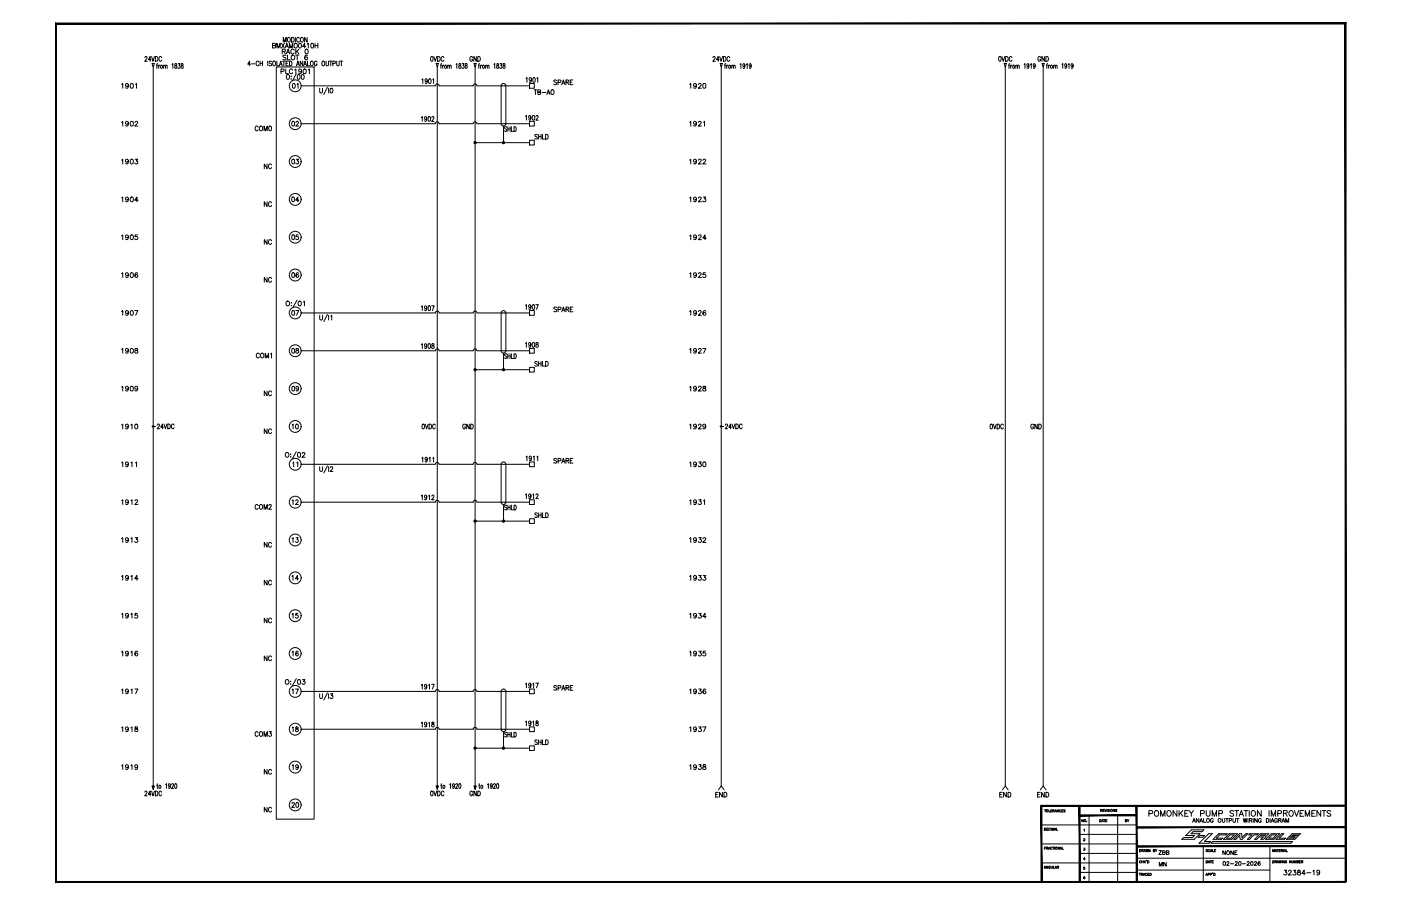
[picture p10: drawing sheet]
<svg xmlns="http://www.w3.org/2000/svg" width="432mm" height="279mm" viewBox="0 0 432 279" stroke-linecap="round" stroke-linejoin="round" font-family="sans-serif">
<g fill="none" stroke="#000" stroke-width=".31">
<path d="M44.7 17.8l.2-.4 .4 .3-.7 1.2h.8M46.5 18.4h-.8l.6-1v1.5M46.7 17.4l.5 1.5 .4-1.5M46.8 19.6h.8l-.4 1.1zM47.9 17.4a.73 .73 0 0 1 .8 .8 .73 .73 0 0 1-.8 .7zM48.6 19.6l-.3 .3v1.2M49.8 17.8a.43 .43 0 0 0-.5-.4 .43 .43 0 0 0-.3 .6v.3a.43 .43 0 0 0 .3 .6 .43 .43 0 0 0 .5-.3M53 19.9l.3-.3v1.5M54 19.7l-.1 .3a.77 .77 0 0 1 .5 1 .44 .44 0 0 1-.6-.3 .44 .44 0 0 1 .5-.5l.1-.5zM54.9 19.6h.6l-.3 .6a.41 .41 0 0 1 .3 .6 .41 .41 0 0 1-.7 0M55.9 19.7l-.1 .3a.77 .77 0 0 1 .6 1 .44 .44 0 0 1-.6-.3 .44 .44 0 0 1 .5-.5l.1-.5zM77.2 19.8h-.8l.5-.9v1.4"/>
<path d="M77.5 19.7h1M79.8 19.2a.43 .43 0 0 0-.6-.3 .43 .43 0 0 0-.3 .5v.3a.43 .43 0 0 0 .3 .6 .43 .43 0 0 0 .6-.3M80.2 18.9v1.4M80.2 19.5h.7M80.9 18.9v1.4M82.5 18.9v1.4M83.7 19l-.3-.1-.5 .1 .1 .3 .7 .6-.3 .4-.5-.2M84 14h.8v-.5l-.8-.2v1.5l.8-.1 .1-.4-.3-.3M84.3 18.9h.1a.69 .69 0 0 1 .5 .7 .69 .69 0 0 1-.6 .6l-.3-.5zM85.3 18.9v1.4h.7M85.3 14.8v-1.5l.5 1.5 .5-1.5v1.5M86.3 19.8h.5"/>
<path d="M86.8 13.3l.9 1.5M87 15.9l.8-.1 .1-.5-.9-.1v1.4M87.1 18.9h.8M87.3 13v-1.5l.5 1.5 .4-1.5v1.5M87.5 18.9v1.4M87.5 15.9l.5 .7M87.7 13.3l-.9 1.5M87.9 14.8l.5-1.5 .5 1.5M88.1 14.3h.6M88.1 17.2l-.3-.2-.6 .2 .1 .4 .8 .4-.3 .5-.6-.2M88.2 19.5h.4M88.2 16.6l.6-1.4 .5 1.4"/>
<path d="M88.5 16.1h.7M88.6 17v1.5h.9M88.8 11.6l.1-.1a.7 .7 0 0 1 .6 .8 .7 .7 0 0 1-.7 .6l-.2-.5zM88.9 18.9h-.7v1.4h.7M89.2 14.8v-1.5l.5 1.5 .5-1.5v1.5M89.2 18.9a.72 .72 0 0 1 .8 .7 .72 .72 0 0 1-.8 .7zM89.9 11.5a.73 .73 0 0 1 .8 .8 .73 .73 0 0 1-.8 .7zM90.7 15.5a.53 .53 0 0 0-.6-.3 .53 .53 0 0 0-.5 .5 .6 .6 0 0 0 .2 .8 .6 .6 0 0 0 .8-.1l.1-.1M90.9 13.4l.1-.1a.7 .7 0 0 1 .7 .8 .7 .7 0 0 1-.8 .6l-.3-.4zM91 11.5v1.5M91.1 17h1M91.2 15.2v1.4"/>
<path d="M91.5 15.8l.6 .8M91.5 19.8h.6M91.6 17v1.5M92.1 15.2l-.9 .9M92.2 13.4a.72 .72 0 0 1 .8 .6 .72 .72 0 0 1-.5 .8l-.4-.3zM92.3 11.9a.43 .43 0 0 0-.6-.4 .43 .43 0 0 0-.3 .6v.3a.43 .43 0 0 0 .3 .6 .43 .43 0 0 0 .6-.3M92.8 11.6l.1-.1a.7 .7 0 0 1 .6 .8 .7 .7 0 0 1-.7 .6l-.2-.5zM93.3 18.9v1.4l-.8-1.4v1.4M93.8 19.8h.5M94.2 15.3a.66 .66 0 0 1 .8 .6 .66 .66 0 0 1-.8 .7l-.2-.6zM94.2 14.3h-.9l.6-1v1.5M94.7 11.5v1.5l-.8-1.5v1.5"/>
<path d="M94.7 13.6l.3-.3v1.5M94.7 17.2v-.1a.64 .64 0 0 0-.9 .6 .64 .64 0 0 0 .9 .6 .46 .46 0 0 0-.2-.7 .46 .46 0 0 0-.6 .4M94.8 18.9v1.4h.6M95.8 19l.2-.1a.69 .69 0 0 1 .6 .7 .69 .69 0 0 1-.7 .6l-.2-.5zM95.9 13.4a.72 .72 0 0 1 .9 .6 .72 .72 0 0 1-.5 .8l-.5-.3zM97.1 13.3v1.5M97.1 14h.9M97.7 19.2a.43 .43 0 0 0-.5-.3 .43 .43 0 0 0-.3 .5v.3a.43 .43 0 0 0 .4 .6 .43 .43 0 0 0 .4-.6h-.3M98 13.3v1.5M99.3 19l.2-.1a.69 .69 0 0 1 .6 .7 .69 .69 0 0 1-.7 .6l-.2-.5zM100.5 18.9v1.2l.3 .2 .4-.2 .1-1.2M101.6 18.9h.7"/>
<path d="M101.9 18.9v1.4M102.6 19.6l.7-.1v-.5l-.7-.1v1.4M103.8 18.9v1.2l.3 .2 .4-.2v-1.2M104.8 18.9h.8M105.2 18.9v1.4M132.9 17.5a.72 .72 0 0 1 .7 .6 .72 .72 0 0 1-.5 .8l-.3-.3zM133.7 17.4l.5 1.5 .4-1.5M134.4 19.6h.7l-.3 1.1zM134.9 17.4a.73 .73 0 0 1 .8 .8 .73 .73 0 0 1-.8 .7zM136.1 19.6l-.2 .3v1.2M136.8 17.8a.43 .43 0 0 0-.5-.4 .43 .43 0 0 0-.3 .6v.3a.44 .44 0 0 0 .3 .6 .44 .44 0 0 0 .5-.3M140.6 19.9l.2-.3v1.5"/>
<path d="M141.5 19.7l-.1 .3a.74 .74 0 0 1 .6 1 .48 .48 0 0 1-.7-.4 .48 .48 0 0 1 .7-.5v-.4zM142.5 19.6h.5l-.3 .6a.41 .41 0 0 1 .4 .6 .41 .41 0 0 1-.7 0M152.2 19.9l.3-.3v1.5M153.2 19.7l-.1 .3a.74 .74 0 0 1 .5 1 .44 .44 0 0 1-.6-.3 .44 .44 0 0 1 .5-.5l.1-.5zM154.1 19.6h.6l-.3 .6a.41 .41 0 0 1 .3 .6 .41 .41 0 0 1-.7 0M155.1 19.7v.4a.49 .49 0 0 1 .6 .4 .49 .49 0 0 1-.4 .6 .53 .53 0 0 1-.3-.6 .53 .53 0 0 1 .6-.4v-.4zM219.8 17.8l.2-.4 .4 .3-.7 1.2h.8M221.6 18.4h-.8l.6-1v1.5M221.8 17.4l.5 1.5 .4-1.5M221.9 19.6h.8l-.4 1.1zM223 17.4a.73 .73 0 0 1 .8 .8 .73 .73 0 0 1-.8 .7zM223.7 19.6l-.3 .3v1.2"/>
<path d="M224.9 17.8a.43 .43 0 0 0-.5-.4 .43 .43 0 0 0-.3 .6v.3a.44 .44 0 0 0 .3 .6 .44 .44 0 0 0 .5-.3M228.1 19.9l.2-.3v1.5M230.1 19.9l.2-.3v1.5M315.7 19.9l.2-.3v1.5M327.3 19.9l.3-.3v1.5M329.3 19.9l.2-.3v1.5M41.6 37.8l.3-.4 .5 .3-.9 1.2h1M47.2 20.7v221.7M48.2 20.1h.4M48.9 20.1v1M49.3 20.1l-.4 .4M50.4 20.4l.3-.3 .2 .1 .1 .9"/>
<path d="M50.4 20.1v1M51 20.4l.2-.3 .3 .1v.9M85.2 20.7h11.6v231.9h-11.6zM86.1 20.3l.5-1.4 .4 1.4M86.6 22h.8l.2-.5-.4-.2h-.6v1.4M88.1 21.3v1.4h.8M90.2 21.6a.53 .53 0 0 0-.6-.3 .53 .53 0 0 0-.4 .5 .6 .6 0 0 0 .2 .8 .6 .6 0 0 0 .7-.1l.1-.1M90.8 21.5l.4-.2v1.4M91.3 22.7l-1.1 2.2M91.4 20.3l.4-1.4 .5 1.4M92.8 38.2l41.4-.1a.58 .58 0 0 1 .6-.5 .58 .58 0 0 1 .5 .6l10.5-.1a.58 .58 0 0 1 .6-.5 .58 .58 0 0 1 .6 .5l16.2 .1M92.8 26.5h41.4"/>
<path d="M92.9 21.8a.46 .46 0 0 1-.6 .4 .46 .46 0 0 1-.2-.7 .46 .46 0 0 1 .8 0l-.2 1.2-.6-.2M93.6 20.3l.4-1.4 .5 1.4M93.6 21.4a.66 .66 0 0 1 .8 .6 .66 .66 0 0 1-.8 .7l-.2-.6zM95 21.5l.4-.2v1.4M98.5 27.2v1.1l.4 .4 .4-.2 .1-1.3M100.9 26.9l-1.1 2.3M101.3 27.2v1.5M101.9 27.3a.72 .72 0 0 1 .8 .5 .72 .72 0 0 1-.5 .9l-.4-.3zM129.9 36.3l.3-.3v1.4M130 24.6l.3-.3v1.5M131.5 36.4l-.1 .4a.4 .4 0 0 1-.6-.4 .4 .4 0 0 1 .7-.2v.9l-.3 .3-.3-.2M131.7 24.8l-.2 .3a.38 .38 0 0 1-.5-.4 .38 .38 0 0 1 .6-.2l-.1 1.2-.5-.2"/>
<path d="M132.1 36h.1a.82 .82 0 0 1 .5 .7 .82 .82 0 0 1-.5 .7l-.3-.6zM132.2 24.4l.2-.1a.82 .82 0 0 1 .5 .7 .82 .82 0 0 1-.5 .8l-.3-.7zM133.1 36.3l.2-.3 .5 .3-.8 1.1h.8M133.4 24.6l.2-.3v1.5M134.2 26.5a.58 .58 0 0 1 .6-.6 .58 .58 0 0 1 .5 .6M134.8 20.7v221.7M135.3 26.5h10.5M135.7 20.1h.4M136.4 20.1v1M136.8 20.1l-.4 .4M138 20.4l.2-.3 .3 .1v.9M138 20.1v1"/>
<path d="M138.5 20.4l.3-.3 .2 .1 .1 .9M145.8 26.5a.58 .58 0 0 1 .6-.6 .58 .58 0 0 1 .6 .6M146.4 20.7v221.7M147 26.5h16.2M154.5 26.5a.73 .73 0 0 1 .7-.8 .73 .73 0 0 1 .7 .8M154.5 26.5v11.6a.73 .73 0 0 0 .7 .8 .73 .73 0 0 0 .7-.8v-11.6M155.2 38.9v5.1M156.2 39.3a.35 .35 0 0 0-.6-.2 .35 .35 0 0 0 .1 .6l.3 .1a.37 .37 0 0 1 .1 .6 .37 .37 0 0 1-.6-.1M156.5 39.1v1.4M156.5 39.8h.7M157.2 39.1v1.4M157.6 39.1v1.4h.6"/>
<path d="M158.4 39.1a.73 .73 0 0 1 .7 .7 .73 .73 0 0 1-.7 .7zM162 35.9l.2-.3v1.5M162.1 24.2l.3-.3v1.5M163.2 37.4h1.5v1.5h-1.5zM163.6 36.1l-.1 .3a.39 .39 0 0 1-.6-.4 .39 .39 0 0 1 .7-.2l-.1 1.2-.5-.2M163.8 24.4l-.2 .4a.39 .39 0 0 1-.5-.2 .39 .39 0 0 1 .1-.5 .39 .39 0 0 1 .5 0l-.1 1.2-.5-.1M164.2 35.7l.2-.1a.82 .82 0 0 1 .4 .7 .82 .82 0 0 1-.4 .8l-.4-.7zM164.4 24a.72 .72 0 0 1 .7 .6 .72 .72 0 0 1-.5 .8l-.3-.3zM165.2 36v-.3a.39 .39 0 0 1 .6 .1 .39 .39 0 0 1-.1 .6l-.6 .7h.8M165.5 24.2l.2-.3v1.5M171.6 24.9l-.3-.2-.6 .2 .1 .3 .8 .5-.3 .4-.6-.2M172 25.4h.8v-.6l-.8-.1v1.4"/>
<path d="M173.1 26.1l.5-1.4 .5 1.4M173.3 25.6h.6M174.4 25.4l.8-.1 .1-.5-.9-.1v1.4M174.9 25.4l.4 .7M175.7 25.4h.6M176.6 24.7h-.9v1.4h.9M212.6 26l.3-.2v1.4M212.6 37.7l.3-.3v1.5M222.3 20.7v221.7M223.3 20.1h.3M224 20.1v1M224.4 20.1l-.4 .4"/>
<path d="M225.5 20.4l.3-.3 .2 .1 .1 .9M225.5 20.1v1M226.1 20.4l.2-.3 .2 .1 .1 .9M229.6 20.1l-.2 .4a.39 .39 0 0 1-.5-.4 .39 .39 0 0 1 .5-.4l.1 1.1-.2 .3-.3-.2M231.5 20.1l-.1 .4a.39 .39 0 0 1-.5-.4 .39 .39 0 0 1 .5-.4l.1 1.1-.3 .3-.3-.2M309.8 20.7v221.7M317.1 20.1l-.1 .4a.39 .39 0 0 1-.5-.4 .39 .39 0 0 1 .5-.4l.1 1.1-.3 .3-.3-.2M321.5 20.7v221.7M325.3 20.4l.2-.3 .3 .1v.9M328.8 20.1l-.2 .4a.37 .37 0 0 1-.5-.4 .37 .37 0 0 1 .6-.3l-.1 1.2-.4-.1M330.7 20.1l-.1 .4a.37 .37 0 0 1-.5-.4 .37 .37 0 0 1 .6-.3l-.1 1.2-.5-.1M41.7 49.1h.7l-.4 .5a.48 .48 0 0 1 .4 .8 .48 .48 0 0 1-.9-.1"/>
<path d="M146.4 44h16.8M163.2 43.3h1.5v1.4h-1.5zM165.6 41.6l-.3-.2-.5 .2 .2 .4 .5 .3a.41 .41 0 0 1-.1 .6 .41 .41 0 0 1-.6-.2M166 41.4v1.5M166 42.1h.8M166.8 41.4v1.5M167.2 41.4v1.5h.7M168.2 41.4a.73 .73 0 0 1 .8 .8 .73 .73 0 0 1-.8 .7zM212.6 49.4l.3-.3v1.5M42.4 72.4h-.7l-.1 .7a.51 .51 0 0 1 .8-.1 .51 .51 0 0 1-.1 .8 .51 .51 0 0 1-.8-.2M42.6 61.7h-1.1l.7-.9v1.4M212.6 61l.3-.2v1.4"/>
<path d="M212.6 72.7l.3-.3v1.5M41.5 95.8h1l-.7 1.4M42.4 84.3v-.1a.67 .67 0 0 0-.8 .6 .67 .67 0 0 0 .7 .7 .45 .45 0 0 0 0-.8 .45 .45 0 0 0-.7 .4M91.5 92.6l-1.2 2.2M92.1 92.9a.66 .66 0 0 1 .8 .7 .66 .66 0 0 1-.8 .6l-.2-.5zM92.8 96.5h41.4M93.5 93.1l.3-.2v1.4M98.5 97.2v1.1l.4 .4 .5-.2v-1.3M100.9 97l-1.1 2.2M101.3 97.2v1.5M101.9 97.5l.3-.3v1.5M129.9 94.6l.3-.3v1.5"/>
<path d="M131.5 94.8l-.1 .4a.4 .4 0 0 1-.6-.5 .4 .4 0 0 1 .7-.2v1l-.3 .3-.3-.2M132.1 94.4l.1-.1a.82 .82 0 0 1 .5 .7 .82 .82 0 0 1-.5 .8l-.3-.6zM133 94.3h.8l-.5 1.5M134.2 96.5a.58 .58 0 0 1 .6-.6 .58 .58 0 0 1 .5 .6M135.3 96.5h10.5M145.8 96.5a.58 .58 0 0 1 .6-.6 .58 .58 0 0 1 .6 .6M147 96.5h16.2M154.5 96.5a.73 .73 0 0 1 .7-.7 .73 .73 0 0 1 .7 .7M154.5 96.5v11.7a.73 .73 0 0 0 .7 .7 .73 .73 0 0 0 .7-.7v-11.7M162 94.2l.2-.2v1.4M163.2 95.8h1.5v1.4h-1.5zM163.6 94.4l-.1 .4a.39 .39 0 0 1-.6-.4 .39 .39 0 0 1 .7-.2l-.1 1.1-.5-.1"/>
<path d="M164.2 94h.2a.82 .82 0 0 1 .4 .7 .82 .82 0 0 1-.4 .7l-.4-.6zM165.1 94h.8l-.5 1.4M212.6 84.4l.3-.3v1.5M212.6 96.1l.3-.3v1.4M41.7 107.5v.4a.59 .59 0 0 1 .6 .2 .59 .59 0 0 1 .1 .7h-.7a.59 .59 0 0 1 0-.7 .59 .59 0 0 1 .7-.2v-.4zM92.8 108.2h41.4a.58 .58 0 0 1 .6-.6 .58 .58 0 0 1 .5 .6h10.5a.58 .58 0 0 1 .6-.6 .58 .58 0 0 1 .6 .6h16.2M129.9 106.3l.3-.3v1.5M131.5 106.5l-.1 .3a.39 .39 0 0 1-.5-.1 .39 .39 0 0 1 .1-.5 .39 .39 0 0 1 .5 0v1l-.3 .3-.3-.3M132.1 106.1l.1-.1a.82 .82 0 0 1 .5 .7 .82 .82 0 0 1-.5 .8l-.2-.3zM133.1 106.1v.2a.78 .78 0 0 1 .6 1.1 .47 .47 0 0 1-.7-.3 .47 .47 0 0 1 .6-.6l.1-.4zM146.4 114h16.8M155.2 108.9v5.1"/>
<path d="M156.2 109.3l-.2-.2-.5 .2 .7 .8-.2 .5-.5-.2M156.5 109.1v1.5M156.5 109.8h.7M157.2 109.1v1.5M157.6 109.1v1.5h.6M158.4 109.1a.73 .73 0 0 1 .7 .7 .73 .73 0 0 1-.7 .8zM162 105.9l.2-.3v1.5M163.2 107.5h1.5v1.4h-1.5zM163.2 113.3h1.5v1.4h-1.5zM163.6 106.1a.37 .37 0 0 1-.5 .3 .37 .37 0 0 1-.1-.6 .37 .37 0 0 1 .6 0l-.1 1.2-.5-.1M164.2 105.7a.72 .72 0 0 1 .7 .6 .72 .72 0 0 1-.4 .8l-.4-.3zM165.2 105.7v.4a.53 .53 0 0 1 .7 .3 .53 .53 0 0 1-.3 .7 .46 .46 0 0 1-.5-.5 .46 .46 0 0 1 .6-.4l.1-.5z"/>
<path d="M165.6 111.7l-.3-.2-.5 .2 .2 .3 .6 .4-.1 .5-.7-.2M166 111.5v1.4M166 112.2h.8M166.8 111.5v1.4M167.2 111.5v1.4h.7M168.2 111.5a.73 .73 0 0 1 .8 .7 .73 .73 0 0 1-.8 .7zM212.6 107.7l.3-.2v1.4M212.6 119.4l.3-.3v1.5M37.5 131.1l.3-.3v1.5M48 131.5l-.6-.2-.5 .2 .1 .2 .5-.1M48.5 131.1v-.2a.35 .35 0 0 1 .5-.1 .35 .35 0 0 1 .1 .5l-.7 .9h.8M50.4 131.7h-.9l.6-.9v1.4"/>
<path d="M50.5 130.8l.5 1.4 .4-1.4M51.7 130.8a.73 .73 0 0 1 .8 .7 .73 .73 0 0 1-.8 .7zM53.7 131.1a.44 .44 0 0 0-.6-.3 .44 .44 0 0 0-.3 .5v.4a.44 .44 0 0 0 .3 .5 .44 .44 0 0 0 .6-.3M91.3 139.3l-1.2 2.2M91.9 139.6a.72 .72 0 0 1 .9 .5 .72 .72 0 0 1-.6 .9l-.4-.3zM93.1 139.9l.3-.4 .6 .3-.9 1.2h.9M130.2 130.9l.2-.1a.82 .82 0 0 1 .4 .7 .82 .82 0 0 1-.4 .8l-.3-.7zM131.1 130.8l.4 1.5 .5-1.5M132.2 130.8a.73 .73 0 0 1 .8 .7 .73 .73 0 0 1-.8 .8zM134.2 131.1a.43 .43 0 0 0-.6-.3 .43 .43 0 0 0-.2 .6v.3a.43 .43 0 0 0 .2 .6 .43 .43 0 0 0 .6-.4M212.6 131.1l.3-.3v1.5M223.1 131.5l-.6-.2-.6 .2 .2 .2 .5-.1"/>
<path d="M223.6 131.1v-.2a.35 .35 0 0 1 .5-.1 .35 .35 0 0 1 .1 .5l-.7 .9h.8M225.4 131.7h-.8l.6-.9v1.4M225.6 130.8l.5 1.4 .4-1.4M226.8 130.8a.73 .73 0 0 1 .8 .7 .73 .73 0 0 1-.8 .7zM228.7 131.1a.43 .43 0 0 0-.5-.3 .43 .43 0 0 0-.3 .5v.4a.43 .43 0 0 0 .3 .5 .43 .43 0 0 0 .5-.3M305.3 130.9a.72 .72 0 0 1 .8 .5 .72 .72 0 0 1-.5 .9l-.4-.3zM306.2 130.8l.4 1.5 .4-1.5M307.3 130.8a.73 .73 0 0 1 .8 .7 .73 .73 0 0 1-.8 .8zM309.3 131.1a.44 .44 0 0 0-.6-.3 .44 .44 0 0 0-.3 .6v.3a.44 .44 0 0 0 .3 .6 .44 .44 0 0 0 .6-.4M37.5 142.7l.3-.2v1.4M37.5 154.4l.3-.3v1.5M92.8 143.2h41.4a.58 .58 0 0 1 .6-.6 .58 .58 0 0 1 .5 .6h10.5a.58 .58 0 0 1 .6-.6 .58 .58 0 0 1 .6 .6h16.2"/>
<path d="M92.8 154.9h41.4a.58 .58 0 0 1 .6-.6 .58 .58 0 0 1 .5 .6h10.5a.58 .58 0 0 1 .6-.6 .58 .58 0 0 1 .6 .6h16.2M98.5 143.9v1.1l.4 .4 .5-.2v-1.3M100.9 143.7l-1.1 2.2M101.3 143.9v1.5M101.8 144.3l.1-.3 .4-.1 .3 .4-.9 1.1h.9M129.9 153l.3-.3v1.4M130 141.3l.3-.3v1.5M131.5 153.2l-.1 .3a.4 .4 0 0 1-.6-.4 .4 .4 0 0 1 .7-.2v1l-.3 .2-.3-.2M131.7 141.5l-.2 .3a.38 .38 0 0 1-.5-.4 .38 .38 0 0 1 .6-.2l-.1 1.2-.5-.1M132.1 153l.3-.3v1.4M132.2 141.3l.3-.3v1.5M133.1 153l.2-.3 .5 .3-.8 1.1h.8"/>
<path d="M133.4 141.3l.2-.3v1.5M154.7 142.7l.8-.2 .4 .7v11.7a.73 .73 0 0 1-.7 .7 .73 .73 0 0 1-.7-.7v-11.7zM155.2 155.6v5.1M156.2 156a.35 .35 0 0 0-.6-.2 .35 .35 0 0 0 .1 .6l.3 .1a.37 .37 0 0 1 .1 .6 .37 .37 0 0 1-.6-.1M156.5 155.8v1.4M156.5 156.5h.7M157.2 155.8v1.4M157.6 155.8v1.4h.6M158.4 155.8a.73 .73 0 0 1 .7 .7 .73 .73 0 0 1-.7 .7zM162 152.6l.2-.3v1.5M162.1 140.9l.3-.3v1.5M163.2 142.5h1.5v1.4h-1.5z"/>
<path d="M163.2 154.1h1.5v1.5h-1.5zM163.2 160h1.5v1.4h-1.5zM163.6 152.8l-.1 .4a.39 .39 0 0 1-.6-.5 .39 .39 0 0 1 .7-.2l-.1 1.2-.5-.1M163.8 141.1l-.2 .4a.39 .39 0 0 1-.5-.2 .39 .39 0 0 1 .1-.5 .39 .39 0 0 1 .5 .1l-.1 1.1-.5-.1M164.2 152.6l.3-.3v1.5M164.4 140.9l.2-.3v1.5M165.2 152.7v-.2a.39 .39 0 0 1 .6 0 .39 .39 0 0 1-.1 .6l-.6 .7h.8M165.5 140.9l.2-.3v1.5M165.6 158.4l-.3-.2-.5 .2 .2 .3 .5 .3a.41 .41 0 0 1-.1 .6 .41 .41 0 0 1-.6-.2M166 158.2v1.4M166 158.8h.8M166.8 158.2v1.4"/>
<path d="M167.2 158.2v1.4h.7M168.2 158.2a.73 .73 0 0 1 .8 .7 .73 .73 0 0 1-.8 .7zM212.6 142.7l.3-.2v1.4M212.6 154.4l.3-.3v1.5M37.5 166.1l.3-.3v1.5M37.5 177.8l.3-.3v1.4M146.4 160.7h16.8M212.6 166.1l.3-.3v1.5M212.6 177.8l.3-.3v1.4M37.5 189.4l.3-.2v1.4M212.6 189.4l.3-.2v1.4M37.5 201.1l.3-.3v1.5"/>
<path d="M37.5 212.8l.3-.3v1.4M89.6 210.1h.1M91.3 209.3l-1.2 2.2M91.9 209.6a.66 .66 0 0 1 .8 .7 .66 .66 0 0 1-.8 .7l-.2-.6zM92.8 213.2h41.4a.58 .58 0 0 1 .6-.6 .58 .58 0 0 1 .5 .6h10.5a.58 .58 0 0 1 .6-.6 .58 .58 0 0 1 .6 .6h16.2M93.2 209.6h.8l-.4 .5a.49 .49 0 0 1 .4 .5 .49 .49 0 0 1-.4 .5 .49 .49 0 0 1-.5-.4M98.5 213.9v1.1l.4 .4 .5-.2v-1.3M100.9 213.7l-1.1 2.2M101.3 213.9v1.5M101.9 213.9h.7l-.4 .6a.46 .46 0 0 1 .3 .7 .46 .46 0 0 1-.8-.1M129.9 211.3l.3-.3v1.5M131.5 211.5l-.1 .4a.4 .4 0 0 1-.6-.5 .4 .4 0 0 1 .7-.2v1l-.3 .3-.3-.2"/>
<path d="M132.1 211.3l.3-.3v1.5M133 211h.8l-.5 1.5M154.7 212.7l.8-.2 .4 .7v11.7a.73 .73 0 0 1-.7 .7 .73 .73 0 0 1-.7-.7v-11.7zM162 210.9l.2-.2v1.4M163.2 212.5h1.5v1.4h-1.5zM163.6 211.2l-.1 .3a.39 .39 0 0 1-.6-.4 .39 .39 0 0 1 .7-.2l-.1 1.2-.5-.2M164.2 210.9l.3-.2v1.4M165.1 210.7h.8l-.5 1.4M212.6 201.1l.3-.3v1.5M212.6 212.8l.3-.3v1.4M37.5 224.4l.3-.2v1.4M37.5 236.1l.3-.3v1.5"/>
<path d="M92.8 224.9h41.4a.58 .58 0 0 1 .6-.6 .58 .58 0 0 1 .5 .6h10.5a.58 .58 0 0 1 .6-.6 .58 .58 0 0 1 .6 .6h16.2M129.9 223l.3-.3v1.5M131.5 223.2l-.1 .3a.39 .39 0 0 1-.5-.1 .39 .39 0 0 1 .1-.5 .39 .39 0 0 1 .5 0v1l-.3 .3-.3-.2M132.1 223l.3-.3v1.5M133.1 222.8v.2a.78 .78 0 0 1 .6 1.1 .47 .47 0 0 1-.7-.3 .47 .47 0 0 1 .6-.5l.1-.5zM146.4 230.7h16.8M155.2 225.6v5.1M156.2 226l-.2-.2-.5 .2 .7 .9-.2 .4-.5-.2M156.5 225.8v1.5M156.5 226.5h.7M157.2 225.8v1.5M157.6 225.8v1.5h.6"/>
<path d="M158.4 225.8a.73 .73 0 0 1 .7 .8 .73 .73 0 0 1-.7 .7zM162 222.6l.2-.3v1.5M163.2 224.2h1.5v1.4h-1.5zM163.2 230h1.5v1.5h-1.5zM163.6 222.8a.37 .37 0 0 1-.4 .4 .37 .37 0 0 1-.3-.4l.3-.5a.81 .81 0 0 1 .5 .8 .81 .81 0 0 1-.5 .7l-.2-.2M164.2 222.6l.3-.3v1.5M165.2 222.4v.4a.53 .53 0 0 1 .7 .4 .53 .53 0 0 1-.3 .6 .46 .46 0 0 1-.5-.5 .46 .46 0 0 1 .6-.4l.1-.5zM165.6 228.4l-.3-.2-.5 .2 .2 .3 .6 .4-.1 .5-.7-.2M166 228.2v1.4M166 228.9h.8M166.8 228.2v1.4M167.2 228.2v1.4h.7"/>
<path d="M168.2 228.2a.73 .73 0 0 1 .8 .7 .73 .73 0 0 1-.8 .7zM212.6 224.4l.3-.2v1.4M212.6 236.1l.3-.3v1.5M44.7 244.3l.2-.3 .4 .2-.7 1.2h.8M46.5 244.9h-.8l.6-.9v1.4M46.7 244l.5 1.4 .4-1.4M46.8 242.4h.8l-.4 1.1zM47 242.5h.4l-.2 .6zM47.9 244a.73 .73 0 0 1 .8 .7 .73 .73 0 0 1-.8 .7zM48.3 242.2h.4M48.5 241.7v1.2l.2 .2M49.8 244.3a.43 .43 0 0 0-.5-.3 .43 .43 0 0 0-.3 .5v.4a.43 .43 0 0 0 .3 .5 .43 .43 0 0 0 .5-.3"/>
<path d="M51.1 241.9l.2-.2v1.4M52.5 242.2l-.1 .3a.39 .39 0 0 1-.5-.4 .39 .39 0 0 1 .5-.4 .73 .73 0 0 1 .3 .8 .73 .73 0 0 1-.7 .6l-.1-.2M52.9 242l.1-.2a.32 .32 0 0 1 .4 0 .32 .32 0 0 1 0 .4l-.5 .9h.6M54 241.7h.1a.88 .88 0 0 1 0 1.4l-.3-.6zM132.9 244h.1a.82 .82 0 0 1 .5 .7 .82 .82 0 0 1-.5 .7l-.3-.6zM133.7 244l.5 1.4 .4-1.4M134.4 242.4h.7l-.3 1.1zM134.6 242.5h.3l-.1 .6zM134.9 244a.73 .73 0 0 1 .8 .7 .73 .73 0 0 1-.8 .7zM135.9 242.2h.3M136 241.7v1.2l.3 .2M136.8 244.3a.44 .44 0 0 0-.5-.3 .44 .44 0 0 0-.3 .5v.4a.44 .44 0 0 0 .3 .5 .44 .44 0 0 0 .5-.3"/>
<path d="M138.6 241.9l.3-.2v1.4M140.1 242.2l-.2 .3a.36 .36 0 0 1-.5-.4 .36 .36 0 0 1 .6-.2l-.1 1.2-.4-.2M140.4 242l.1-.2a.32 .32 0 0 1 .5 0 .32 .32 0 0 1 0 .4l-.6 .9h.7M141.5 241.7h.2a.88 .88 0 0 1 0 1.4l-.3-.6zM151.7 242.2l-.1 .3a.39 .39 0 0 1-.5-.4 .39 .39 0 0 1 .5-.4 .74 .74 0 0 1 .3 .8 .74 .74 0 0 1-.7 .6v-.2M152.1 242l.1-.2a.32 .32 0 0 1 .4 0 .32 .32 0 0 1 .1 .4l-.6 .9h.7M153.2 241.7h.1a.86 .86 0 0 1 0 1.4l-.3-.6zM321 254.4h29.3M321.9 255.4l.4 .1-.1 .5-.3 .1zM321.9 249.7h.5M322.1 249.7v.7M322.6 255.7h.3"/>
<path d="M323 255.4h-.4v.7h.4M323.3 249.7v.7h.4M323.7 255.5a.29 .29 0 0 0-.4 0 .29 .29 0 0 0 0 .4 .29 .29 0 0 0 .4 0M323.9 250.1h.2M323.9 255.4v.7M324.2 256.1v-.7l.3 .7 .2-.7v.7M324.3 249.7h-.4v.7h.4M324.5 250.1l.5-.3-.5-.1v.7M324.7 250.1l.3 .3M324.9 256.1l.3-.7 .2 .7M325 255.8h.3M325.1 250.4l.3-.7 .2 .7"/>
<path d="M325.2 250.2h.3M325.6 255.4v.7h.4M326.3 249.7v.7l-.5-.7v.7M327 249.9a.29 .29 0 0 0-.4 0 .29 .29 0 0 0 0 .4 .29 .29 0 0 0 .4-.1M327.2 250.1h.3M327.7 249.7h-.5v.7h.5M328.3 249.8h-.5l.5 .4-.1 .2-.4-.1M332.7 257.3h17.6M333.9 252.7v.7l-.5-.7v.7M334 258.8l.3-.1-.4 .6h.5M334.1 255.8l.1-.1v.7M334.9 253.4h.1"/>
<path d="M335.7 251.5v20.5M338.9 252.7l.5 .2-.1 .5h-.4zM339.2 249.9h.4v-.2l-.4-.1v.7M339.4 249.9l.2 .4M339.5 253.4l.3-.7 .3 .7M339.6 253.2h.4M339.9 249.9h.2M340.1 252.7h.5M340.3 249.6h-.4v.7h.4M340.4 252.7v.7M340.4 249.6l.3 .7 .3-.7M340.8 253.1h.2"/>
<path d="M341.1 249.6v.7M341.2 252.7h-.4v.7h.4M341.8 249.7h-.4l.4 .4-.4 .1M342.1 249.6v.7M343.5 249.6v.7l-.4-.7v.7M344.2 249.7h-.4l.4 .4-.4 .1M344.5 251.5v20.5M354.1 250.9l1-.1 .1-.7-1.1-.1v1.7M355.9 250.2l.2-.1a.82 .82 0 0 1 1 .7 .82 .82 0 0 1-1 .8l-.3-.5zM357.7 251.7v-1.7l.7 1.7 .7-1.7v1.7M359.8 250.2l.2-.1a.82 .82 0 0 1 1 .7 .82 .82 0 0 1-1 .8l-.4-.5zM362.7 250v1.7l-1.2-1.7v1.7"/>
<path d="M363.4 250v1.7M363.8 250.7l.8 1M364.2 258.8l.6-.5h2.7l.7-.6h-2.8l1.8-1.8h3.9l-.6 .6h-2.8l-.6 .6h2.7l-1.7 1.7zM364.6 250l-1.2 1.2M365.2 250.8h.6M366.2 250h-1v1.7h1M366.5 250l.7 .8v.9M367.6 253.6l.4-1.2 .4 1.2M367.7 253.2h.6M367.8 250l-.6 .8M369.3 258.2l.6-.5h1.4l-.5 .5zM369.5 252.4v1.2l-.8-1.2v1.2"/>
<path d="M369.8 253.6l.4-1.2 .5 1.2M370 253.2h.5M370 250.9l1-.1 .1-.7-1.1-.1v1.7M371 252.4v1.2h.6M371.8 250v1.2l.5 .5 .6-.2 .1-1.5M373.6 251.7v-1.7l.7 1.7 .7-1.7v1.7M373.8 259.5h24.6l-.6 .5h-24.5zM373.9 258.8l1.7-1.7h2.6l-.4 .4h-1.9l-1 1h1.9l-.4 .3zM373.9 252.7a.43 .43 0 0 0-.5-.3 .43 .43 0 0 0-.3 .5v.2a.41 .41 0 0 0 .4 .5 .41 .41 0 0 0 .4-.5h-.3M375.6 250.9l1-.1 .1-.7-1.1-.1v1.7M376.7 252.4v.9l.3 .3 .4-.2 .1-1M377.1 258.8l1.7-1.7h2.6l-1.8 1.7z"/>
<path d="M377.8 252.4h.8M378.1 258.5l1-1h1.3l-1 1zM378.2 252.4v1.2M378.8 253h.7l.1-.5-.8-.1v1.2M380 252.4v.9l.3 .3 .4-.2 .1-1M380.2 250.2l-.4-.2-.7 .2 .1 .4 1 .6v.3l-.4 .2-.7-.2M380.3 258.8l1.7-1.7h.7l.1 1.2 1.2-1.2h.6l-1.8 1.7h-.6l-.1-1.1-1.2 1.1zM380.6 250h1.2M381.1 252.4h.7M381.2 250v1.7M381.5 252.4v1.2M381.9 251.7l.7-1.7 .7 1.7"/>
<path d="M382.2 251.2h.8M383.2 252.4l.3 1.2 .3-1.2 .2 1.2 .3-1.2M383.4 250h1.2M384 250v1.7M384.6 252.4v1.2M384.9 257.5l.4-.4h2.5l-.4 .4h-.9l-1.4 1.3h-.6l1.3-1.3zM385 250v1.7M385.1 253l.7-.1v-.4l-.7-.1v1.2M385.5 253l.4 .6M385.8 250.2l.2-.1a.82 .82 0 0 1 1 .7 .82 .82 0 0 1-1 .8l-.4-.5zM386.3 252.4v1.2M386.7 258.8l1.8-1.7h2.5l-1.6 1.7h-.8l.8-.7h-1.3l-.8 .7z"/>
<path d="M387.5 252.4v1.2l-.8-1.2v1.2M388.5 257.7l.2-.2h1.3l-.3 .2zM388.7 250v1.7l-1.2-1.7v1.7M388.7 252.7a.44 .44 0 0 0-.5-.3 .44 .44 0 0 0-.3 .5v.2a.42 .42 0 0 0 .4 .5 .42 .42 0 0 0 .4-.5h-.2M390.1 258.8l1.7-1.7h2.6l-1.8 1.7zM390.3 252.4h.4a.61 .61 0 0 1 .4 .6 .61 .61 0 0 1-.4 .6h-.4zM391.1 250v1.7M391.5 252.4v1.2M391.7 253.6l.5-1.2 .4 1.2M391.8 251.7v-1.7l.7 1.7 .6-1.7v1.7M391.9 253.2h.6M392.1 257.5h1.3l-1 1h-1.3z"/>
<path d="M393.3 258.8l1.7-1.7h.7l-1.4 1.4h1.9l-.4 .3zM393.7 252.7a.44 .44 0 0 0-.5-.3 .44 .44 0 0 0-.3 .5v.2a.42 .42 0 0 0 .4 .5 .42 .42 0 0 0 .4-.5h-.3M393.8 250.9l1-.1 .1-.7-1.1-.1v1.7M394.1 253l.7-.1v-.4l-.7-.1v1.2M394.5 253l.4 .6M395.1 253.6l.4-1.2 .5 1.2M395.3 253.2h.5M395.6 250.8l1-.1 .1-.6-1.1-.1v1.7M396.2 250.8l.5 .9M396.3 253.6v-1.2l.4 1.2 .5-1.2v1.2M396.5 258.8l.4-.3h1.9l.3-.4h-1.9l1-1h2.6l-.4 .4h-1.9l-.3 .2h2l-1.1 1.1zM397.4 250.2l.2-.1a.82 .82 0 0 1 1 .7 .82 .82 0 0 1-1 .8l-.3-.5z"/>
<path d="M398.9 250l.7 1.7 .7-1.7M400.7 250.8h.7M401.8 250h-1.1v1.7h1.1M402.3 251.7v-1.7l.6 1.7 .7-1.7v1.7M404.3 250.8h.7M405.4 250h-1.1v1.7h1.1M407.1 250v1.7l-1.2-1.7v1.7M407.5 250h1.2M408.1 250v1.7M410.2 250.2l-.5-.2-.7 .2 .2 .4 1 .6v.3l-.5 .2-.7-.2M321 266.1h29.3M321 260.3h29.3"/>
<path d="M321.8 267.8l.3-.7 .2 .7M321.9 261.6h.3M321.9 267.6h.3M322.3 261.2h-.4v.7M322.5 261.6l.5-.2-.5-.2v.7M322.7 261.6l.3 .3M323 267.1v.7l-.5-.7v.7M323.1 261.9l.3-.7 .2 .7M323.2 261.7h.3M323.7 267.3a.3 .3 0 0 0-.4-.1 .3 .3 0 0 0 0 .5 .3 .3 0 0 0 .4-.1l-.2-.1M323.9 267.1l.2 .7 .3-.2v-.5M324.3 261.4a.29 .29 0 0 0-.5 0 .29 .29 0 0 0 0 .4 .29 .29 0 0 0 .5 0"/>
<path d="M324.4 261.2h.5M324.6 261.2v.7M324.7 267.1v.7h.4M325 261.2v.7M325.1 267.8l.3-.7 .3 .7M325.2 267.6h.4M325.8 267.4h.5v-.2l-.5-.1v.7M326.1 267.4l.2 .4M326.5 261.2v.7l-.4-.7v.7M326.7 261.9l.2-.7 .3 .7M326.8 261.7h.3M327.4 261.2v.7h.4"/>
<path d="M332.7 263.2h17.6M332.7 269h17.6M334 261.5h.4l-.2 .3 .2 .2-.2 .2-.3-.1M334.4 270.4h-.1a.31 .31 0 0 0-.4 .3 .31 .31 0 0 0 .5 .2l-.1-.3-.3 .2M350.3 272h.1M350.3 268.3h41.1M350.3 264.7h64.6M351.1 269.3h.5M351.2 262l.4 .1-.1 .5-.3 .1zM351.3 269.3v.7M351.7 265.6a.3 .3 0 0 0-.5 0 .3 .3 0 0 0 0 .4 .3 .3 0 0 0 .4 0h.1M351.7 269.6l.5-.2-.5-.1v.7"/>
<path d="M351.9 262.3l.5-.2-.5-.1v.7M351.9 265.7h.5M351.9 265.4v.7M352 269.6l.2 .4M352.1 262.3l.3 .4M352.3 270l.3-.7 .3 .7M352.4 265.4v.7M352.4 269.8h.4M352.5 262.7l.3-.7 .2 .7M352.6 262.4h.3M352.6 265.4v.7M352.8 265.7l.3 .4"/>
<path d="M353.1 265.4l-.5 .5M353.1 262l.2 .7 .2-.7 .2 .7 .1-.7M353.4 265.3l-.1 .2M353.5 269.5a.3 .3 0 0 0-.4 0 .3 .3 0 0 0 0 .4 .3 .3 0 0 0 .4 0v-.1M353.7 265.4l.4 .1-.1 .6h-.3zM353.7 269.6h.3M354.2 269.3h-.5v.7h.5M354.4 269.3a.39 .39 0 0 1 .4 .2 .39 .39 0 0 1 0 .4l-.4 .1zM354.5 262v.7l-.5-.7v.7M369.5 260l3-2.9h1.1l-2.4 2.4h2l-.6 .5zM370.9 261v11M371.6 270l.3-.7 .3 .7"/>
<path d="M371.7 265.4l.4 .1v.6h-.4zM371.7 269.8h.4M372.2 262.1h-.5l.5 .5h-.5M372.3 266.1l.3-.7 .3 .7M372.3 269.7l.4-.1 .1-.2-.5-.1v.7M372.4 265.9h.4M372.9 262.1a.29 .29 0 0 0-.5 0 .29 .29 0 0 0 0 .4 .29 .29 0 0 0 .5 0M372.9 265.4h.5M373 262.7l.3-.7 .2 .7M373 269.7l.4-.1 .1-.2-.5-.1v.7M373.1 262.4h.3M373.2 265.4v.7"/>
<path d="M373.6 265.7h.2M373.7 262v.7h.4M373.8 269.2l-.1 .2M374 265.4h-.4v.7h.4M374.1 269.3l.4 .2-.1 .5h-.3zM374.3 262.3h.2M374.7 262h-.4v.7h.4M377.1 265.8a.54 .54 0 0 1 .6 .5 .54 .54 0 0 1-.6 .5l-.2-.4zM377.7 262.4v1.2l-.8-1.2v1.2M378.1 266l.2-.3 .5 .2-.7 1h.7M379.2 266.4h1M380.1 262.4v1.2l-.8-1.2v1.2"/>
<path d="M380.6 262.9h.4M380.7 266l.2-.3 .4 .2-.7 1h.8M381.3 262.4h-.7v1.2h.7M381.9 265.8a.54 .54 0 0 1 .6 .5 .54 .54 0 0 1-.6 .5l-.2-.4zM382.9 266.4h1M384.4 266l.2-.3 .4 .2-.7 1h.8M386.6 266l.2-.3 .5 .2-.8 1h.8M388.4 265.9l-.1-.1a.53 .53 0 0 0-.6 .5 .53 .53 0 0 0 .6 .5 .37 .37 0 0 0 0-.6 .37 .37 0 0 0-.6 .3M391.4 261v11M392.3 265.4l.4 .1-.1 .6h-.3zM392.3 262.7v-.7l.2 .7 .3-.7v.7M393 265.7l.4-.2-.4-.1v.7"/>
<path d="M393 262.7l.2-.7 .3 .7M393.1 262.4h.3M393.2 265.7l.2 .4M393.6 266.1l.2-.7 .3 .7M393.6 262h.4M393.8 262v.7M394.2 265.4l.2 .7 .1-.7 .2 .7 .2-.7M394.2 262.3h.3M394.7 262h-.5v.7h.5M394.8 262.3h.4l.1-.3h-.5v.7M395.1 265.4v.7M395.1 262.3l.2 .4"/>
<path d="M395.5 262v.7M395.7 262.7l.3-.7 .3 .7M395.8 265.4v.7l-.4-.7v.7M395.8 262.4h.4M396.4 262v.7h.4M396.6 265.6a.29 .29 0 0 0-.5 0 .29 .29 0 0 0 0 .4 .29 .29 0 0 0 .5 0l-.2-.2M398 265.4v.7l-.5-.7v.7M398.2 265.4l.2 .7 .3-.1v-.6M399 266.1v-.7l.2 .7 .3-.7v.7M399.8 265.7h.4v-.2l-.4-.1v.7h.4l-.1-.4M400.5 265.7h.2M400.9 265.4h-.4v.7"/>
<path d="M401.1 265.7h.4l.1-.2-.5-.1v.7M401.3 265.7l.3 .4M406.7 268.9a.46 .46 0 0 1-.6 .3 .46 .46 0 0 1-.2-.7 .46 .46 0 0 1 .8 .1l-.2 1.1-.6-.1"/>
<circle cx="90.3" cy="17.6" r=".67"/>
<circle cx="49.8" cy="20.5" r=".44"/>
<circle cx="137.3" cy="20.5" r=".44"/>
<circle cx="224.9" cy="20.5" r=".44"/>
<circle cx="146.4" cy="44" r=".35"/>
<circle cx="146.4" cy="44" r=".12"/>
<circle cx="146.4" cy="44" r=".22"/>
<circle cx="155.2" cy="44" r=".35"/>
<circle cx="155.2" cy="44" r=".12"/>
<circle cx="155.2" cy="44" r=".22"/>
<circle cx="88.7" cy="93.5" r=".66"/>
<circle cx="146.4" cy="114" r=".35"/>
<circle cx="146.4" cy="114" r=".12"/>
<circle cx="146.4" cy="114" r=".22"/>
<circle cx="155.2" cy="114" r=".35"/>
<circle cx="155.2" cy="114" r=".12"/>
<circle cx="155.2" cy="114" r=".22"/>
<circle cx="88.5" cy="140.2" r=".67"/>
<circle cx="146.4" cy="160.7" r=".35"/>
<circle cx="146.4" cy="160.7" r=".12"/>
<circle cx="146.4" cy="160.7" r=".22"/>
<circle cx="155.2" cy="160.7" r=".35"/>
<circle cx="155.2" cy="160.7" r=".12"/>
<circle cx="155.2" cy="160.7" r=".22"/>
<circle cx="88.5" cy="210.2" r=".66"/>
<circle cx="146.4" cy="230.7" r=".35"/>
<circle cx="146.4" cy="230.7" r=".12"/>
<circle cx="146.4" cy="230.7" r=".22"/>
<circle cx="155.2" cy="230.7" r=".35"/>
<circle cx="155.2" cy="230.7" r=".12"/>
<circle cx="155.2" cy="230.7" r=".22"/>
<circle cx="49.3" cy="242.6" r=".43"/>
<circle cx="136.8" cy="242.6" r=".43"/>
<circle cx="322.8" cy="250" r=".32"/>
<circle cx="334.4" cy="253.1" r=".32"/>
<circle cx="342.6" cy="249.9" r=".32"/>
<circle cx="372.3" cy="253" r=".53"/>
<circle cx="375.9" cy="253" r=".53"/>
<circle cx="325.5" cy="261.5" r=".32"/>
<circle cx="378.5" cy="262.9" r=".54"/>
<circle cx="385.8" cy="266.2" r=".53"/>
</g>
<g fill="#000" stroke="#000" stroke-width=".31">
<path d="M17.1 7.1h397.8l-397.5 .3zM17.4 7.4h397.2l.3-.3z"/>
<path d="M414.9 7.1v264.9l-.3-264.6zM414.6 7.4v264.6h.3z"/>
<path d="M320.8 248.4h94.1l-93.8 .3zM321.1 248.7h93.8v-.3z"/>
<path d="M332.7 251.3h17.6l-17.6 .3zM332.7 251.6h17.6v-.3z"/>
<path d="M350.3 255h64.6l-64.6 .3zM350.3 255.3h64.6v-.3z"/>
<path d="M17.1 7.1l.3 264.7-.3 .3zM17.1 7.1l.3 264.7v-264.4z"/>
<path d="M320.8 248.5l.3 23.5h-.3zM320.8 248.5l.3 23.5v-23.5z"/>
<path d="M332.6 248.5l.3 23.5h-.3zM332.6 248.5l.3 23.5v-23.5z"/>
<path d="M350.2 248.5l.3 23.5h-.3zM350.2 248.5l.3 23.5v-23.5z"/>
<path d="M350.3 260.8h64.6l-64.6 .3zM350.3 261.1h64.6v-.3z"/>
<path d="M17.1 272.1l397.6-.3v.3zM17.4 271.8l-.3 .3 397.6-.3z"/>
</g>
<g font-size="4.9">
<text x="39.2" y="28.6">01</text>
<text x="89.3" y="28.6">01</text>
<text x="214.5" y="28.6">20</text>
<text x="39.5" y="157">12</text>
<text x="89.3" y="157">12</text>
<text x="214.5" y="157">31</text>
</g>
<g font-size="4.4">
<text x="143.9" y="20.1">GND</text>
<text x="306.9" y="20.1">0VDC</text>
<text x="318.9" y="20.1">GND</text>
<text x="163.7" y="30.3">TB-AO</text>
<text x="36.7" y="40.2">19</text>
<text x="77.6" y="41.6">COM0</text>
<text x="88.9" y="40.2">02</text>
<text x="214.5" y="40.2">21</text>
<text x="36.7" y="51.9">19</text>
<text x="80.4" y="53.3">NC</text>
<text x="88.9" y="51.9">03</text>
<text x="214.5" y="51.9">22</text>
<text x="36.7" y="63.5">19</text>
<text x="80.4" y="64.9">NC</text>
<text x="88.9" y="63.5">04</text>
<text x="214.5" y="63.5">23</text>
<text x="36.7" y="75.1">19</text>
<text x="80.4" y="76.6">NC</text>
<text x="88.9" y="75.1">05</text>
<text x="214.5" y="75.1">24</text>
<text x="36.7" y="86.8">19</text>
<text x="80.4" y="88.2">NC</text>
<text x="88.9" y="86.8">06</text>
<text x="214.5" y="86.8">25</text>
<text x="36.7" y="98.4">19</text>
<text x="88.9" y="98.4">07</text>
<text x="169.7" y="97.4">SPARE</text>
<text x="214.5" y="98.4">26</text>
<text x="36.7" y="110.1">19</text>
<text x="78" y="111.5">COM1</text>
<text x="88.9" y="110.1">08</text>
<text x="214.5" y="110.1">27</text>
<text x="36.7" y="121.7">19</text>
<text x="80.4" y="123.1">NC</text>
<text x="88.9" y="121.7">09</text>
<text x="214.5" y="121.7">28</text>
<text x="39.5" y="133.3">10</text>
<text x="80.4" y="134.8">NC</text>
<text x="89.3" y="133.3">10</text>
<text x="141.8" y="133.3">GND</text>
<text x="214.5" y="133.3">29</text>
<text x="316.8" y="133.3">GND</text>
<text x="169.7" y="143.9">SPARE</text>
<text x="39.5" y="145">11</text>
<text x="89.3" y="145">11</text>
<text x="214.5" y="145">30</text>
<text x="77.6" y="158.4">COM2</text>
<text x="39.5" y="168.6">13</text>
<text x="80.4" y="170">NC</text>
<text x="89.3" y="168.6">13</text>
<text x="214.5" y="168.6">32</text>
<text x="39.5" y="180.3">14</text>
<text x="80.4" y="181.7">NC</text>
<text x="89.3" y="180.3">14</text>
<text x="214.5" y="180.3">33</text>
<text x="39.5" y="191.9">15</text>
<text x="89.3" y="191.9">15</text>
<text x="214.5" y="191.9">34</text>
<text x="80.4" y="193.3">NC</text>
<text x="39.5" y="203.6">16</text>
<text x="89.3" y="203.6">16</text>
<text x="214.5" y="203.6">35</text>
<text x="80.4" y="205">NC</text>
<text x="39.5" y="215.2">17</text>
<text x="89.3" y="215.2">17</text>
<text x="169.7" y="214.1">SPARE</text>
<text x="214.5" y="215.2">36</text>
<text x="39.5" y="226.8">18</text>
<text x="89.3" y="226.8">18</text>
<text x="214.5" y="226.8">37</text>
<text x="77.6" y="228.2">COM3</text>
<text x="39.5" y="238.5">19</text>
<text x="80.4" y="239.9">NC</text>
<text x="89.3" y="238.5">19</text>
<text x="214.5" y="238.5">38</text>
<text x="80.4" y="251.5">NC</text>
<text x="88.9" y="250.1">20</text>
<text x="143.9" y="246.6">GND</text>
<text x="219.8" y="246.9">END</text>
<text x="307.3" y="246.9">END</text>
<text x="318.9" y="246.9">END</text>
<text x="356.3" y="268.5">MN</text>
<text x="394.8" y="270.9">32384</text>
</g>
<text font-size="4" x="356.3" y="264.6">ZBB</text>
<g font-size="3.5">
<text x="346.1" y="254.7">BY</text>
<text x="333" y="266.3">4</text>
</g>
<text font-size="3.1" x="333" y="269.2">5</text>
<text font-size="2.6" x="401.8" y="270.2">-</text>
</svg>
